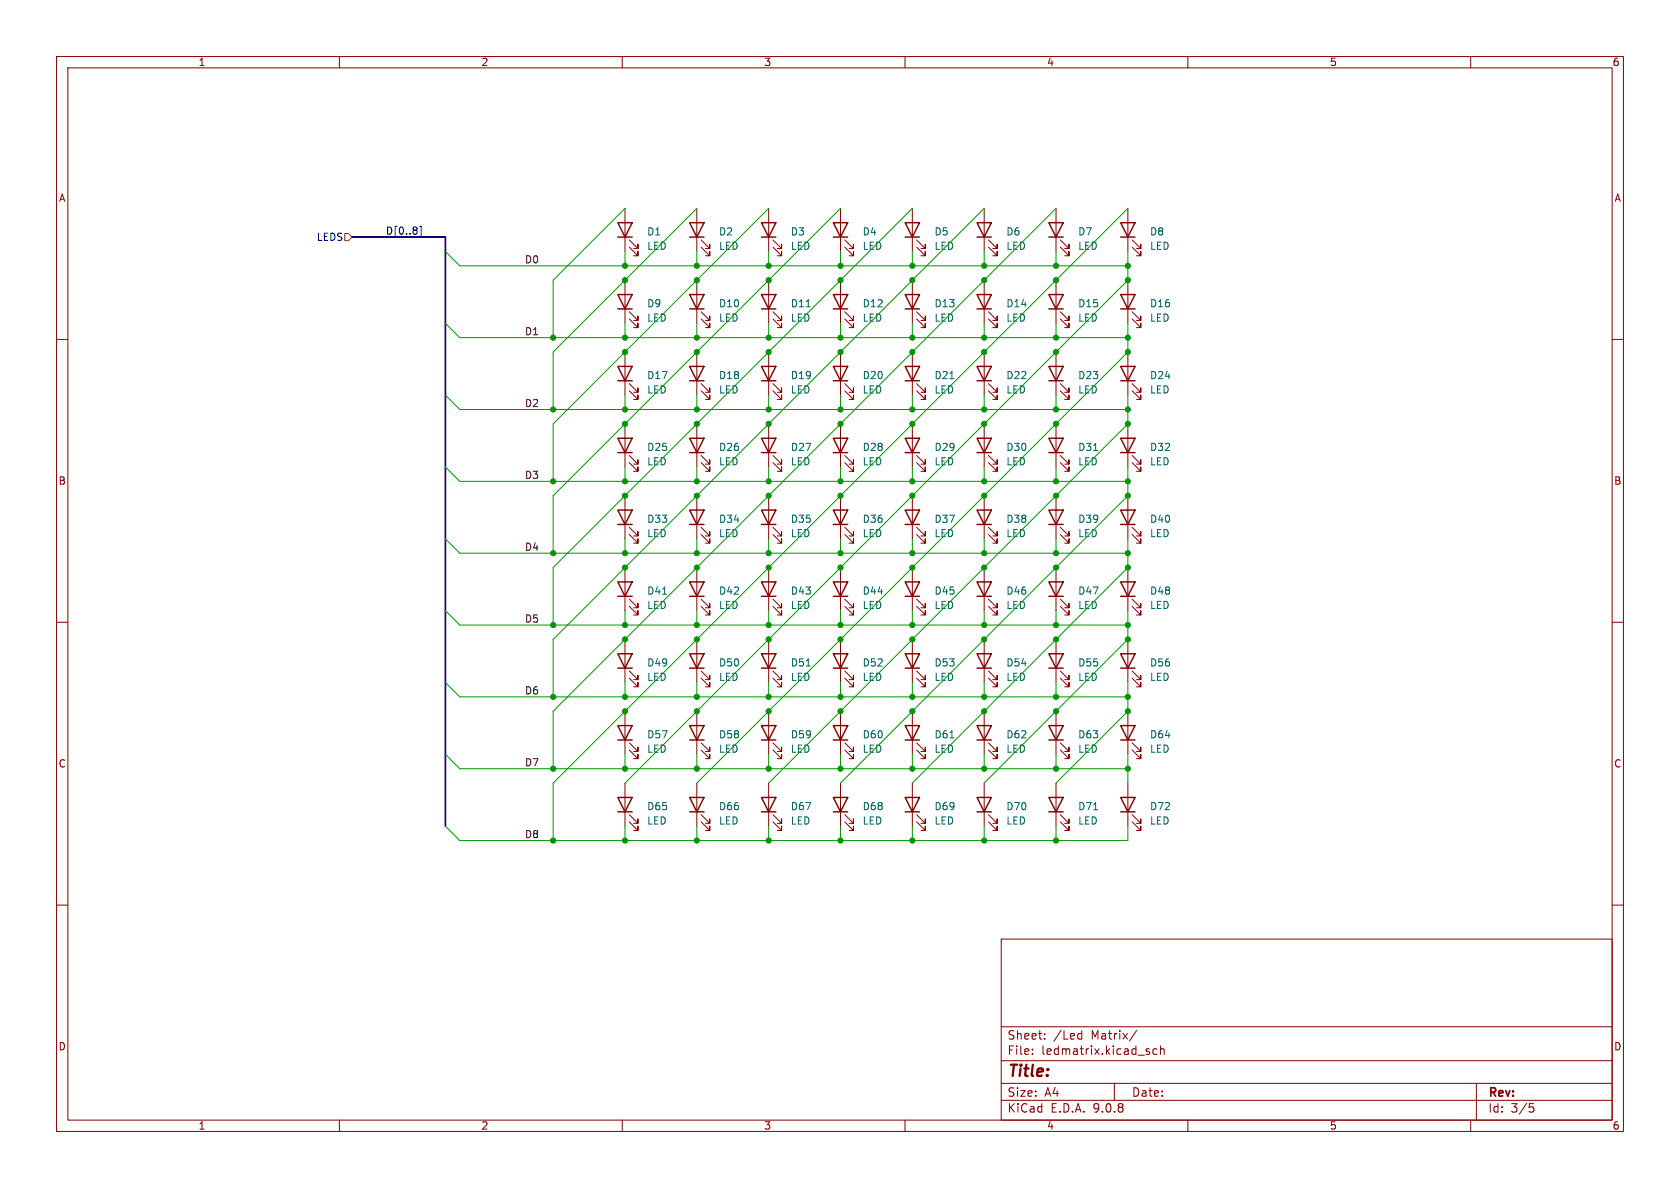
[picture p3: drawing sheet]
<svg xmlns="http://www.w3.org/2000/svg" width="297mm" height="210mm" viewBox="0 0 297 210" stroke-linecap="round" stroke-linejoin="round" font-family="sans-serif">
<g fill="none" stroke="#840000" stroke-width=".18">
<path d="M10 10h277v190h-277zM12 12h273v186h-273zM60 10v2M110 10v2M160 10v2M210 10v2M260 10v2M110.5 36.8v7.7M123.2 36.8v7.7M135.9 36.8v7.7M148.6 36.8v7.7M161.3 36.8v7.7"/>
<path d="M174 36.8v7.7M186.7 36.8v7.7M199.4 36.8v7.7M110.5 49.5v7.7M111.3 43.7l1.5 1.5v-.7v.7h-.8M111.3 42.4l1.5 1.5v-.7v.7h-.8M111.3 56.4l1.5 1.5v-.7v.7h-.8M111.3 55.1l1.5 1.5v-.7v.7h-.8M123.2 49.5v7.7M124 56.4l1.5 1.5v-.7v.7h-.8M124 55.1l1.5 1.5v-.7v.7h-.8M124 43.7l1.5 1.5v-.7v.7h-.8"/>
<path d="M124 42.4l1.5 1.5v-.7v.7h-.8M135.9 49.5v7.7M136.7 43.7l1.5 1.5v-.7v.7h-.8M136.7 42.4l1.5 1.5v-.7v.7h-.8M136.7 56.4l1.5 1.5v-.7v.7h-.8M136.7 55.1l1.5 1.5v-.7v.7h-.8M148.6 49.5v7.7M149.4 43.7l1.5 1.5v-.7v.7h-.8M149.4 42.4l1.5 1.5v-.7v.7h-.8M149.4 56.4l1.5 1.5v-.7v.7h-.8M149.4 55.1l1.5 1.5v-.7v.7h-.8M161.3 49.5v7.7"/>
<path d="M162.1 43.7l1.5 1.5v-.7v.7h-.8M162.1 42.4l1.5 1.5v-.7v.7h-.8M162.1 56.4l1.5 1.5v-.7v.7h-.8M162.1 55.1l1.5 1.5v-.7v.7h-.8M174 49.5v7.7M174.8 43.7l1.5 1.5v-.7v.7h-.8M174.8 42.4l1.5 1.5v-.7v.7h-.8M174.8 56.4l1.5 1.5v-.7v.7h-.8M174.8 55.1l1.5 1.5v-.7v.7h-.8M186.7 49.5v7.7M187.5 43.7l1.5 1.5v-.7v.7h-.8M187.5 42.4l1.5 1.5v-.7v.7h-.8"/>
<path d="M187.5 56.4l1.5 1.5v-.7v.7h-.8M187.5 55.1l1.5 1.5v-.7v.7h-.8M199.4 49.5v7.7M200.2 43.7l1.5 1.5v-.7v.7h-.8M200.2 42.4l1.5 1.5v-.7v.7h-.8M200.2 56.4l1.5 1.5v-.7v.7h-.8M200.2 55.1l1.5 1.5v-.7v.7h-.8M10 60h2M110.5 62.2v7.7M110.5 74.9v7.7M111.3 69.1l1.5 1.5v-.7v.7h-.8M111.3 67.8l1.5 1.5v-.7v.7h-.8"/>
<path d="M123.2 62.2v7.7M123.2 74.9v7.7M124 69.1l1.5 1.5v-.7v.7h-.8M124 67.8l1.5 1.5v-.7v.7h-.8M135.9 62.2v7.7M135.9 74.9v7.7M136.7 69.1l1.5 1.5v-.7v.7h-.8M136.7 67.8l1.5 1.5v-.7v.7h-.8M148.6 62.2v7.7M148.6 74.9v7.7M149.4 69.1l1.5 1.5v-.7v.7h-.8M149.4 67.8l1.5 1.5v-.7v.7h-.8"/>
<path d="M161.3 62.2v7.7M161.3 74.9v7.7M162.1 69.1l1.5 1.5v-.7v.7h-.8M162.1 67.8l1.5 1.5v-.7v.7h-.8M174 62.2v7.7M174 74.9v7.7M174.8 69.1l1.5 1.5v-.7v.7h-.8M174.8 67.8l1.5 1.5v-.7v.7h-.8M186.7 62.2v7.7M186.7 74.9v7.7M187.5 69.1l1.5 1.5v-.7v.7h-.8M187.5 67.8l1.5 1.5v-.7v.7h-.8"/>
<path d="M199.4 62.2v7.7M199.4 74.9v7.7M200.2 69.1l1.5 1.5v-.7v.7h-.8M200.2 67.8l1.5 1.5v-.7v.7h-.8M285 60h2M110.5 87.6v7.7M111.3 94.5l1.5 1.5v-.7v.7h-.8M111.3 93.2l1.5 1.5v-.7v.7h-.8M111.3 81.8l1.5 1.5v-.7v.7h-.8M111.3 80.5l1.5 1.5v-.7v.7h-.8M123.2 87.6v7.7M124 94.5l1.5 1.5v-.7v.7h-.8"/>
<path d="M124 93.2l1.5 1.5v-.7v.7h-.8M124 81.8l1.5 1.5v-.7v.7h-.8M124 80.5l1.5 1.5v-.7v.7h-.8M135.9 87.6v7.7M136.7 81.8l1.5 1.5v-.7v.7h-.8M136.7 80.5l1.5 1.5v-.7v.7h-.8M136.7 94.5l1.5 1.5v-.7v.7h-.8M136.7 93.2l1.5 1.5v-.7v.7h-.8M148.6 87.6v7.7M149.4 81.8l1.5 1.5v-.7v.7h-.8M149.4 80.5l1.5 1.5v-.7v.7h-.8M149.4 94.5l1.5 1.5v-.7v.7h-.8"/>
<path d="M149.4 93.2l1.5 1.5v-.7v.7h-.8M161.3 87.6v7.7M162.1 94.5l1.5 1.5v-.7v.7h-.8M162.1 93.2l1.5 1.5v-.7v.7h-.8M162.1 81.8l1.5 1.5v-.7v.7h-.8M162.1 80.5l1.5 1.5v-.7v.7h-.8M174 87.6v7.7M174.8 94.5l1.5 1.5v-.7v.7h-.8M174.8 93.2l1.5 1.5v-.7v.7h-.8M174.8 81.8l1.5 1.5v-.7v.7h-.8M174.8 80.5l1.5 1.5v-.7v.7h-.8M186.7 87.6v7.7"/>
<path d="M187.5 94.5l1.5 1.5v-.7v.7h-.8M187.5 93.2l1.5 1.5v-.7v.7h-.8M187.5 81.8l1.5 1.5v-.7v.7h-.8M187.5 80.5l1.5 1.5v-.7v.7h-.8M199.4 87.6v7.7M200.2 94.5l1.5 1.5v-.7v.7h-.8M200.2 93.2l1.5 1.5v-.7v.7h-.8M200.2 81.8l1.5 1.5v-.7v.7h-.8M200.2 80.5l1.5 1.5v-.7v.7h-.8M10 110h2M110.5 100.3v7.7M110.5 113v7.7"/>
<path d="M111.3 119.9l1.5 1.5v-.7v.7h-.8M111.3 118.6l1.5 1.5v-.7v.7h-.8M111.3 107.2l1.5 1.5v-.7v.7h-.8M111.3 105.9l1.5 1.5v-.7v.7h-.8M123.2 100.3v7.7M123.2 113v7.7M124 119.9l1.5 1.5v-.7v.7h-.8M124 118.6l1.5 1.5v-.7v.7h-.8M124 107.2l1.5 1.5v-.7v.7h-.8M124 105.9l1.5 1.5v-.7v.7h-.8M135.9 100.3v7.7M135.9 113v7.7"/>
<path d="M136.7 119.9l1.5 1.5v-.7v.7h-.8M136.7 118.6l1.5 1.5v-.7v.7h-.8M136.7 107.2l1.5 1.5v-.7v.7h-.8M136.7 105.9l1.5 1.5v-.7v.7h-.8M148.6 100.3v7.7M148.6 113v7.7M149.4 107.2l1.5 1.5v-.7v.7h-.8M149.4 105.9l1.5 1.5v-.7v.7h-.8M149.4 119.9l1.5 1.5v-.7v.7h-.8M149.4 118.6l1.5 1.5v-.7v.7h-.8M161.3 100.3v7.7M161.3 113v7.7"/>
<path d="M162.1 107.2l1.5 1.5v-.7v.7h-.8M162.1 105.9l1.5 1.5v-.7v.7h-.8M162.1 119.9l1.5 1.5v-.7v.7h-.8M162.1 118.6l1.5 1.5v-.7v.7h-.8M174 100.3v7.7M174 113v7.7M174.8 107.2l1.5 1.5v-.7v.7h-.8M174.8 105.9l1.5 1.5v-.7v.7h-.8M174.8 119.9l1.5 1.5v-.7v.7h-.8M174.8 118.6l1.5 1.5v-.7v.7h-.8M186.7 100.3v7.7M186.7 113v7.7"/>
<path d="M187.5 119.9l1.5 1.5v-.7v.7h-.8M187.5 118.6l1.5 1.5v-.7v.7h-.8M187.5 107.2l1.5 1.5v-.7v.7h-.8M187.5 105.9l1.5 1.5v-.7v.7h-.8M199.4 100.3v7.7M199.4 113v7.7M200.2 119.9l1.5 1.5v-.7v.7h-.8M200.2 118.6l1.5 1.5v-.7v.7h-.8M200.2 107.2l1.5 1.5v-.7v.7h-.8M200.2 105.9l1.5 1.5v-.7v.7h-.8M285 110h2M110.5 125.7v7.7"/>
<path d="M110.5 138.4v7.7M111.3 132.6l1.5 1.5v-.7v.7h-.8M111.3 131.3l1.5 1.5v-.7v.7h-.8M123.2 125.7v7.7M123.2 138.4v7.7M124 132.6l1.5 1.5v-.7v.7h-.8M124 131.3l1.5 1.5v-.7v.7h-.8M135.9 125.7v7.7M135.9 138.4v7.7M136.7 132.6l1.5 1.5v-.7v.7h-.8M136.7 131.3l1.5 1.5v-.7v.7h-.8M148.6 125.7v7.7"/>
<path d="M148.6 138.4v7.7M149.4 132.6l1.5 1.5v-.7v.7h-.8M149.4 131.3l1.5 1.5v-.7v.7h-.8M161.3 125.7v7.7M161.3 138.4v7.7M162.1 132.6l1.5 1.5v-.7v.7h-.8M162.1 131.3l1.5 1.5v-.7v.7h-.8M174 125.7v7.7M174 138.4v7.7M174.8 132.6l1.5 1.5v-.7v.7h-.8M174.8 131.3l1.5 1.5v-.7v.7h-.8M186.7 125.7v7.7"/>
<path d="M186.7 138.4v7.7M187.5 132.6l1.5 1.5v-.7v.7h-.8M187.5 131.3l1.5 1.5v-.7v.7h-.8M199.4 125.7v7.7M199.4 138.4v7.7M200.2 132.6l1.5 1.5v-.7v.7h-.8M200.2 131.3l1.5 1.5v-.7v.7h-.8M111.3 145.3l1.5 1.5v-.7v.7h-.8M111.3 144l1.5 1.5v-.7v.7h-.8M124 145.3l1.5 1.5v-.7v.7h-.8M124 144l1.5 1.5v-.7v.7h-.8M136.7 145.3l1.5 1.5v-.7v.7h-.8"/>
<path d="M136.7 144l1.5 1.5v-.7v.7h-.8M149.4 145.3l1.5 1.5v-.7v.7h-.8M149.4 144l1.5 1.5v-.7v.7h-.8M162.1 145.3l1.5 1.5v-.7v.7h-.8M162.1 144l1.5 1.5v-.7v.7h-.8M174.8 145.3l1.5 1.5v-.7v.7h-.8M174.8 144l1.5 1.5v-.7v.7h-.8M187.5 145.3l1.5 1.5v-.7v.7h-.8M187.5 144l1.5 1.5v-.7v.7h-.8M200.2 145.3l1.5 1.5v-.7v.7h-.8M200.2 144l1.5 1.5v-.7v.7h-.8M10 160h2"/>
<path d="M177 166h108v32h-108zM285 160h2M60 198v2M110 198v2M160 198v2M177 194.5h108M177 191.5h108M177 187.5h108M177 181.5h108M182.5 186.3v.1M182.5 185.5v.1M184.7 183.6v.1"/>
<path d="M184.7 182.8v.1M190.8 182.7l.4 .1M191.2 182.2v1.5M191.2 183.6l-.4 .1M197 191.5v3M201 182.1l-1.3 2M202.8 185.9l.4 .1v.2l-.2 .2h-.3M202.8 185.4l.4 .1M204.5 185.5l-.4-.1-.3 .3v.4l.2 .2h.5M205.2 185.5l.2-.1 .3 .1 .1 .9M205.2 184.9v1.5M210 198v2"/>
<path d="M260 198v2M261 191.5v6.5M270.4 195.1h.7M270.5 195.7h.4l.3 .3-.2 .5-.5 .1"/>
</g>
<g fill="none" stroke="#840000" stroke-width=".25">
<path d="M109.2 39.4h2.6l-1.3 2.5zM121.9 39.4h2.6l-1.3 2.5zM134.6 39.4h2.6l-1.3 2.5zM147.3 39.4h2.6l-1.3 2.5zM160 39.4h2.6l-1.3 2.5zM172.7 39.4h2.6l-1.3 2.5zM185.4 39.4h2.6l-1.3 2.5zM198.1 39.4h2.6l-1.3 2.5zM109.2 52.1h2.6l-1.3 2.5zM109.2 41.9h2.6M109.2 54.6h2.6M121.9 52.1h2.6l-1.3 2.5z"/>
<path d="M121.9 41.9h2.6M121.9 54.6h2.6M134.6 52.1h2.6l-1.3 2.5zM134.6 41.9h2.6M134.6 54.6h2.6M147.3 52.1h2.6l-1.3 2.5zM147.3 41.9h2.6M147.3 54.6h2.6M160 52.1h2.6l-1.3 2.5zM160 41.9h2.6M160 54.6h2.6M172.7 52.1h2.6l-1.3 2.5z"/>
<path d="M172.7 41.9h2.6M172.7 54.6h2.6M185.4 52.1h2.6l-1.3 2.5zM185.4 41.9h2.6M185.4 54.6h2.6M198.1 52.1h2.6l-1.3 2.5zM198.1 41.9h2.6M198.1 54.6h2.6M109.2 64.8h2.6l-1.3 2.5zM109.2 77.5h2.6l-1.3 2.5zM109.2 67.3h2.6M121.9 64.8h2.6l-1.3 2.5z"/>
<path d="M121.9 77.5h2.6l-1.3 2.5zM121.9 67.3h2.6M134.6 64.8h2.6l-1.3 2.5zM134.6 77.5h2.6l-1.3 2.5zM134.6 67.3h2.6M147.3 77.5h2.6l-1.3 2.5zM147.3 64.8h2.6l-1.3 2.5zM147.3 67.3h2.6M160 64.8h2.6l-1.3 2.5zM160 77.5h2.6l-1.3 2.5zM160 67.3h2.6M172.7 64.8h2.6l-1.3 2.5z"/>
<path d="M172.7 77.5h2.6l-1.3 2.5zM172.7 67.3h2.6M185.4 77.5h2.6l-1.3 2.5zM185.4 64.8h2.6l-1.3 2.5zM185.4 67.3h2.6M198.1 77.5h2.6l-1.3 2.5zM198.1 64.8h2.6l-1.3 2.5zM198.1 67.3h2.6M109.2 90.2h2.6l-1.3 2.5zM109.2 92.7h2.6M109.2 80h2.6M121.9 90.2h2.6l-1.3 2.5z"/>
<path d="M121.9 92.7h2.6M121.9 80h2.6M134.6 90.2h2.6l-1.3 2.5zM134.6 92.7h2.6M134.6 80h2.6M147.3 90.2h2.6l-1.3 2.5zM147.3 92.7h2.6M147.3 80h2.6M160 90.2h2.6l-1.3 2.5zM160 92.7h2.6M160 80h2.6M172.7 90.2h2.6l-1.3 2.5z"/>
<path d="M172.7 92.7h2.6M172.7 80h2.6M185.4 90.2h2.6l-1.3 2.5zM185.4 92.7h2.6M185.4 80h2.6M198.1 90.2h2.6l-1.3 2.5zM198.1 92.7h2.6M198.1 80h2.6M109.2 115.6h2.6l-1.3 2.5zM109.2 102.9h2.6l-1.3 2.5zM109.2 105.4h2.6M109.2 118.1h2.6"/>
<path d="M121.9 115.6h2.6l-1.3 2.5zM121.9 102.9h2.6l-1.3 2.5zM121.9 105.4h2.6M121.9 118.1h2.6M134.6 115.6h2.6l-1.3 2.5zM134.6 102.9h2.6l-1.3 2.5zM134.6 105.4h2.6M134.6 118.1h2.6M147.3 102.9h2.6l-1.3 2.5zM147.3 115.6h2.6l-1.3 2.5zM147.3 105.4h2.6M147.3 118.1h2.6"/>
<path d="M160 102.9h2.6l-1.3 2.5zM160 115.6h2.6l-1.3 2.5zM160 105.4h2.6M160 118.1h2.6M172.7 102.9h2.6l-1.3 2.5zM172.7 115.6h2.6l-1.3 2.5zM172.7 105.4h2.6M172.7 118.1h2.6M185.4 115.6h2.6l-1.3 2.5zM185.4 102.9h2.6l-1.3 2.5zM185.4 105.4h2.6M185.4 118.1h2.6"/>
<path d="M198.1 115.6h2.6l-1.3 2.5zM198.1 102.9h2.6l-1.3 2.5zM198.1 105.4h2.6M198.1 118.1h2.6M109.2 128.3h2.6l-1.3 2.5zM109.2 130.8h2.6M121.9 128.3h2.6l-1.3 2.5zM121.9 130.8h2.6M134.6 128.3h2.6l-1.3 2.5zM134.6 130.8h2.6M147.3 128.3h2.6l-1.3 2.5zM147.3 130.8h2.6"/>
<path d="M160 128.3h2.6l-1.3 2.5zM160 130.8h2.6M172.7 128.3h2.6l-1.3 2.5zM172.7 130.8h2.6M185.4 128.3h2.6l-1.3 2.5zM185.4 130.8h2.6M198.1 128.3h2.6l-1.3 2.5zM198.1 130.8h2.6M109.2 141h2.6l-1.3 2.5zM109.2 143.5h2.6M121.9 141h2.6l-1.3 2.5zM121.9 143.5h2.6"/>
<path d="M134.6 141h2.6l-1.3 2.5zM134.6 143.5h2.6M147.3 141h2.6l-1.3 2.5zM147.3 143.5h2.6M160 141h2.6l-1.3 2.5zM160 143.5h2.6M172.7 141h2.6l-1.3 2.5zM172.7 143.5h2.6M185.4 141h2.6l-1.3 2.5zM185.4 143.5h2.6M198.1 141h2.6l-1.3 2.5zM198.1 143.5h2.6"/>
</g>
<path d="M142.5 54.2h.8M167.9 66.9h.8M193.3 79.6h.8M117.1 105h.8M142.5 117.7h.8M167.9 130.4h.8M193.3 143.1h.8" fill="none" stroke="#006464" stroke-width=".18"/>
<path d="M61 41.3h.6l.6 .6-.6 .6h-.6z" fill="none" stroke="#725600" stroke-width=".18"/>
<path d="M74.2 40h.3v1.8h-.3" fill="none" stroke="#000084" stroke-width=".18"/>
<path d="M62.2 41.9h16.5v104.2" fill="none" stroke="#000084" stroke-width=".3"/>
<g fill="none" stroke="#009600" stroke-width=".18">
<path d="M110.5 36.8l-12.7 12.7v10.2M123.2 36.8l-25.4 25.4v10.2M135.9 36.8l-38.1 38.1v10.2M148.6 36.8l-50.8 50.8v10.2M161.3 36.8l-63.5 63.5v10.2M174 36.8l-76.2 76.2v10.2M186.7 36.8l-88.9 88.9v10.2M199.4 36.8l-101.6 101.6v10.2M78.7 57.2l2.6 2.5h118.1M78.7 44.5l2.6 2.5h118.1M110.5 44.5v2.5M110.5 57.2v2.5"/>
<path d="M123.2 44.5v2.5M123.2 57.2v2.5M135.9 44.5v2.5M135.9 57.2v2.5M148.6 44.5v2.5M148.6 57.2v2.5M161.3 44.5v2.5M161.3 57.2v2.5M174 44.5v2.5M174 57.2v2.5M186.7 44.5v2.5M186.7 57.2v2.5"/>
<path d="M199.4 44.5v5l-88.9 88.9M199.4 57.2v5l-76.2 76.2M78.7 69.9l2.6 2.5h118.1M110.5 69.9v2.5M123.2 69.9v2.5M135.9 69.9v2.5M148.6 69.9v2.5M161.3 69.9v2.5M174 69.9v2.5M186.7 69.9v2.5M199.4 69.9v5l-63.5 63.5M78.7 95.3l2.6 2.5h118.1"/>
<path d="M78.7 82.6l2.6 2.5h118.1M110.5 82.6v2.5M110.5 95.3v2.5M123.2 82.6v2.5M123.2 95.3v2.5M135.9 82.6v2.5M135.9 95.3v2.5M148.6 82.6v2.5M148.6 95.3v2.5M161.3 82.6v2.5M161.3 95.3v2.5M174 82.6v2.5"/>
<path d="M174 95.3v2.5M186.7 82.6v2.5M186.7 95.3v2.5M199.4 82.6v5l-50.8 50.8M199.4 95.3v5l-38.1 38.1M78.7 108l2.6 2.5h118.1M110.5 108v2.5M123.2 108v2.5M135.9 108v2.5M148.6 108v2.5M161.3 108v2.5M174 108v2.5"/>
<path d="M186.7 108v2.5M199.4 108v5l-25.4 25.4M78.7 120.7l2.6 2.5h118.1M78.7 133.4l2.6 2.5h118.1M110.5 120.7v2.5M110.5 133.4v2.5M123.2 120.7v2.5M123.2 133.4v2.5M135.9 120.7v2.5M135.9 133.4v2.5M148.6 120.7v2.5M148.6 133.4v2.5"/>
<path d="M161.3 120.7v2.5M161.3 133.4v2.5M174 120.7v2.5M174 133.4v2.5M186.7 120.7v2.5M186.7 133.4v2.5M199.4 120.7v5l-12.7 12.7M199.4 133.4v5M78.7 146.1l2.6 2.5h118.1v-2.5M110.5 146.1v2.5M123.2 146.1v2.5M135.9 146.1v2.5"/>
<path d="M148.6 146.1v2.5M161.3 146.1v2.5M174 146.1v2.5M186.7 146.1v2.5"/>
</g>
<g fill="#009600" stroke="#009600" stroke-width=".18">
<circle cx="174" cy="148.6" r=".46"/>
<circle cx="186.7" cy="148.6" r=".46"/>
<circle cx="186.7" cy="135.9" r=".46"/>
<circle cx="174" cy="135.9" r=".46"/>
<circle cx="186.7" cy="125.7" r=".46"/>
<circle cx="199.4" cy="125.7" r=".46"/>
<circle cx="199.4" cy="123.2" r=".46"/>
<circle cx="174" cy="125.7" r=".46"/>
<circle cx="174" cy="123.2" r=".46"/>
<circle cx="199.4" cy="135.9" r=".46"/>
<circle cx="161.3" cy="49.5" r=".46"/>
<circle cx="148.6" cy="49.5" r=".46"/>
<circle cx="174" cy="47" r=".46"/>
<circle cx="161.3" cy="62.2" r=".46"/>
<circle cx="148.6" cy="59.7" r=".46"/>
<circle cx="161.3" cy="59.7" r=".46"/>
<circle cx="148.6" cy="62.2" r=".46"/>
<circle cx="161.3" cy="47" r=".46"/>
<circle cx="174" cy="49.5" r=".46"/>
<circle cx="174" cy="62.2" r=".46"/>
<circle cx="174" cy="59.7" r=".46"/>
<circle cx="161.3" cy="72.4" r=".46"/>
<circle cx="174" cy="72.4" r=".46"/>
<circle cx="174" cy="74.9" r=".46"/>
<circle cx="161.3" cy="74.9" r=".46"/>
<circle cx="174" cy="100.3" r=".46"/>
<circle cx="174" cy="85.1" r=".46"/>
<circle cx="174" cy="87.6" r=".46"/>
<circle cx="161.3" cy="87.6" r=".46"/>
<circle cx="161.3" cy="85.1" r=".46"/>
<circle cx="161.3" cy="97.8" r=".46"/>
<circle cx="148.6" cy="123.2" r=".46"/>
<circle cx="148.6" cy="125.7" r=".46"/>
<circle cx="161.3" cy="110.5" r=".46"/>
<circle cx="148.6" cy="100.3" r=".46"/>
<circle cx="161.3" cy="100.3" r=".46"/>
<circle cx="148.6" cy="97.8" r=".46"/>
<circle cx="148.6" cy="110.5" r=".46"/>
<circle cx="148.6" cy="113" r=".46"/>
<circle cx="161.3" cy="113" r=".46"/>
<circle cx="199.4" cy="87.6" r=".46"/>
<circle cx="199.4" cy="85.1" r=".46"/>
<circle cx="199.4" cy="74.9" r=".46"/>
<circle cx="186.7" cy="85.1" r=".46"/>
<circle cx="186.7" cy="87.6" r=".46"/>
<circle cx="199.4" cy="72.4" r=".46"/>
<circle cx="186.7" cy="74.9" r=".46"/>
<circle cx="186.7" cy="72.4" r=".46"/>
<circle cx="148.6" cy="135.9" r=".46"/>
<circle cx="148.6" cy="148.6" r=".46"/>
<circle cx="161.3" cy="123.2" r=".46"/>
<circle cx="161.3" cy="125.7" r=".46"/>
<circle cx="161.3" cy="135.9" r=".46"/>
<circle cx="161.3" cy="148.6" r=".46"/>
<circle cx="186.7" cy="110.5" r=".46"/>
<circle cx="186.7" cy="100.3" r=".46"/>
<circle cx="174" cy="97.8" r=".46"/>
<circle cx="199.4" cy="110.5" r=".46"/>
<circle cx="199.4" cy="113" r=".46"/>
<circle cx="186.7" cy="113" r=".46"/>
<circle cx="199.4" cy="97.8" r=".46"/>
<circle cx="186.7" cy="97.8" r=".46"/>
<circle cx="199.4" cy="100.3" r=".46"/>
<circle cx="186.7" cy="123.2" r=".46"/>
<circle cx="174" cy="113" r=".46"/>
<circle cx="174" cy="110.5" r=".46"/>
<circle cx="186.7" cy="62.2" r=".46"/>
<circle cx="186.7" cy="59.7" r=".46"/>
<circle cx="199.4" cy="49.5" r=".46"/>
<circle cx="199.4" cy="59.7" r=".46"/>
<circle cx="199.4" cy="47" r=".46"/>
<circle cx="186.7" cy="49.5" r=".46"/>
<circle cx="186.7" cy="47" r=".46"/>
<circle cx="199.4" cy="62.2" r=".46"/>
<circle cx="123.2" cy="62.2" r=".46"/>
<circle cx="110.5" cy="59.7" r=".46"/>
<circle cx="123.2" cy="59.7" r=".46"/>
<circle cx="110.5" cy="62.2" r=".46"/>
<circle cx="123.2" cy="47" r=".46"/>
<circle cx="123.2" cy="49.5" r=".46"/>
<circle cx="110.5" cy="47" r=".46"/>
<circle cx="110.5" cy="49.5" r=".46"/>
<circle cx="135.9" cy="125.7" r=".46"/>
<circle cx="135.9" cy="135.9" r=".46"/>
<circle cx="123.2" cy="148.6" r=".46"/>
<circle cx="135.9" cy="148.6" r=".46"/>
<circle cx="123.2" cy="135.9" r=".46"/>
<circle cx="123.2" cy="125.7" r=".46"/>
<circle cx="135.9" cy="123.2" r=".46"/>
<circle cx="123.2" cy="123.2" r=".46"/>
<circle cx="148.6" cy="47" r=".46"/>
<circle cx="135.9" cy="47" r=".46"/>
<circle cx="135.9" cy="59.7" r=".46"/>
<circle cx="135.9" cy="49.5" r=".46"/>
<circle cx="135.9" cy="62.2" r=".46"/>
<circle cx="97.8" cy="148.6" r=".46"/>
<circle cx="110.5" cy="148.6" r=".46"/>
<circle cx="110.5" cy="100.3" r=".46"/>
<circle cx="110.5" cy="97.8" r=".46"/>
<circle cx="110.5" cy="110.5" r=".46"/>
<circle cx="110.5" cy="135.9" r=".46"/>
<circle cx="97.8" cy="135.9" r=".46"/>
<circle cx="97.8" cy="97.8" r=".46"/>
<circle cx="148.6" cy="72.4" r=".46"/>
<circle cx="148.6" cy="74.9" r=".46"/>
<circle cx="123.2" cy="87.6" r=".46"/>
<circle cx="110.5" cy="87.6" r=".46"/>
<circle cx="148.6" cy="87.6" r=".46"/>
<circle cx="148.6" cy="85.1" r=".46"/>
<circle cx="135.9" cy="87.6" r=".46"/>
<circle cx="135.9" cy="85.1" r=".46"/>
<circle cx="110.5" cy="85.1" r=".46"/>
<circle cx="123.2" cy="85.1" r=".46"/>
<circle cx="135.9" cy="72.4" r=".46"/>
<circle cx="135.9" cy="74.9" r=".46"/>
<circle cx="123.2" cy="72.4" r=".46"/>
<circle cx="110.5" cy="72.4" r=".46"/>
<circle cx="123.2" cy="74.9" r=".46"/>
<circle cx="110.5" cy="74.9" r=".46"/>
<circle cx="97.8" cy="72.4" r=".46"/>
<circle cx="97.8" cy="85.1" r=".46"/>
<circle cx="97.8" cy="59.7" r=".46"/>
<circle cx="123.2" cy="97.8" r=".46"/>
<circle cx="123.2" cy="100.3" r=".46"/>
<circle cx="135.9" cy="100.3" r=".46"/>
<circle cx="135.9" cy="97.8" r=".46"/>
<circle cx="97.8" cy="123.2" r=".46"/>
<circle cx="97.8" cy="110.5" r=".46"/>
<circle cx="110.5" cy="123.2" r=".46"/>
<circle cx="110.5" cy="113" r=".46"/>
<circle cx="110.5" cy="125.7" r=".46"/>
<circle cx="135.9" cy="110.5" r=".46"/>
<circle cx="135.9" cy="113" r=".46"/>
<circle cx="123.2" cy="113" r=".46"/>
<circle cx="123.2" cy="110.5" r=".46"/>
</g>
<text font-size="2.8" fill="#840000" x="178" y="190.9">Title:</text>
<g font-size="2.1" fill="#840000">
<text x="178" y="184">Sheet:</text>
<text x="186.2" y="184">/Led</text>
<text x="193" y="184">Matrix/</text>
<text x="178" y="186.7">File:</text>
<text x="184.1" y="186.7">ledmatrix.kicad_sch</text>
<text x="178" y="196.9">KiCad</text>
<text x="178" y="194.1">Size:</text>
<text x="184.7" y="194.1">A4</text>
<text x="185.7" y="196.9">E.D.A.</text>
<text x="193.3" y="196.9">9.0.8</text>
<text x="200" y="194.1">Date:</text>
<text x="263" y="194.3">Rev:</text>
<text x="263" y="196.9">Id:</text>
<text x="267.1" y="196.9">3/5</text>
</g>
<g font-size="1.8" fill="#840000">
<text x="35" y="11.9">1</text>
<text x="85" y="11.9">2</text>
<text x="135" y="11.9">3</text>
<text x="185" y="11.9">4</text>
<text x="235" y="11.9">5</text>
<text x="285" y="11.9">6</text>
<text x="10.3" y="35.9">A</text>
<text x="285.3" y="35.9">A</text>
<text x="10.3" y="85.9">B</text>
<text x="285.3" y="85.9">B</text>
<text x="10.3" y="135.9">C</text>
<text x="285.3" y="135.9">C</text>
<text x="10.3" y="185.9">D</text>
<text x="285.3" y="185.9">D</text>
<text x="35" y="199.9">1</text>
<text x="85" y="199.9">2</text>
<text x="135" y="199.9">3</text>
<text x="185" y="199.9">4</text>
<text x="235" y="199.9">5</text>
<text x="285" y="199.9">6</text>
</g>
<g font-size="1.8" fill="#000084">
<text x="68.1" y="41.6">D[0..8]</text>
<text x="55.9" y="42.8">LEDS</text>
</g>
<g font-size="1.8" fill="#006464">
<text x="114.3" y="41.8">D1</text>
<text x="127" y="41.8">D2</text>
<text x="139.7" y="41.8">D3</text>
<text x="152.4" y="41.8">D4</text>
<text x="165.1" y="41.8">D5</text>
<text x="177.8" y="41.8">D6</text>
<text x="190.5" y="41.8">D7</text>
<text x="203.2" y="41.8">D8</text>
<text x="114.3" y="44.4">LED</text>
<text x="127" y="44.4">LED</text>
<text x="139.7" y="44.4">LED</text>
<text x="152.4" y="44.4">LED</text>
<text x="165.1" y="44.4">LED</text>
<text x="177.8" y="44.4">LED</text>
<text x="190.5" y="44.4">LED</text>
<text x="203.2" y="44.4">LED</text>
<text x="114.3" y="54.5">D9</text>
<text x="114.3" y="57.1">LED</text>
<text x="127" y="57.1">LED</text>
<text x="127" y="54.5">D10</text>
<text x="139.7" y="57.1">LED</text>
<text x="139.7" y="54.5">D11</text>
<text x="152.4" y="57.1">LED</text>
<text x="152.4" y="54.5">D12</text>
<text x="165.1" y="57.1">LED</text>
<text x="165.1" y="54.5">D13</text>
<text x="177.8" y="57.1">LED</text>
<text x="177.8" y="54.5">D14</text>
<text x="190.5" y="57.1">LED</text>
<text x="190.5" y="54.5">D15</text>
<text x="203.2" y="57.1">LED</text>
<text x="203.2" y="54.5">D16</text>
<text x="114.3" y="69.8">LED</text>
<text x="114.3" y="67.2">D17</text>
<text x="127" y="69.8">LED</text>
<text x="127" y="67.2">D18</text>
<text x="139.7" y="69.8">LED</text>
<text x="139.7" y="67.2">D19</text>
<text x="152.4" y="69.8">LED</text>
<text x="152.4" y="67.2">D20</text>
<text x="165.1" y="69.8">LED</text>
<text x="165.1" y="67.2">D21</text>
<text x="177.8" y="69.8">LED</text>
<text x="177.8" y="67.2">D22</text>
<text x="190.5" y="69.8">LED</text>
<text x="190.5" y="67.2">D23</text>
<text x="203.2" y="69.8">LED</text>
<text x="203.2" y="67.2">D24</text>
<text x="114.3" y="82.5">LED</text>
<text x="114.3" y="79.9">D25</text>
<text x="127" y="82.5">LED</text>
<text x="127" y="79.9">D26</text>
<text x="139.7" y="82.5">LED</text>
<text x="139.7" y="79.9">D27</text>
<text x="152.4" y="82.5">LED</text>
<text x="152.4" y="79.9">D28</text>
<text x="165.1" y="82.5">LED</text>
<text x="165.1" y="79.9">D29</text>
<text x="177.8" y="82.5">LED</text>
<text x="177.8" y="79.9">D30</text>
<text x="190.5" y="82.5">LED</text>
<text x="190.5" y="79.9">D31</text>
<text x="203.2" y="82.5">LED</text>
<text x="203.2" y="79.9">D32</text>
<text x="114.3" y="95.2">LED</text>
<text x="114.3" y="92.6">D33</text>
<text x="127" y="95.2">LED</text>
<text x="127" y="92.6">D34</text>
<text x="139.7" y="95.2">LED</text>
<text x="139.7" y="92.6">D35</text>
<text x="152.4" y="95.2">LED</text>
<text x="152.4" y="92.6">D36</text>
<text x="165.1" y="95.2">LED</text>
<text x="165.1" y="92.6">D37</text>
<text x="177.8" y="95.2">LED</text>
<text x="177.8" y="92.6">D38</text>
<text x="190.5" y="95.2">LED</text>
<text x="190.5" y="92.6">D39</text>
<text x="203.2" y="95.2">LED</text>
<text x="203.2" y="92.6">D40</text>
<text x="114.3" y="107.9">LED</text>
<text x="114.3" y="105.3">D41</text>
<text x="127" y="107.9">LED</text>
<text x="127" y="105.3">D42</text>
<text x="139.7" y="107.9">LED</text>
<text x="139.7" y="105.3">D43</text>
<text x="152.4" y="107.9">LED</text>
<text x="152.4" y="105.3">D44</text>
<text x="165.1" y="107.9">LED</text>
<text x="165.1" y="105.3">D45</text>
<text x="177.8" y="107.9">LED</text>
<text x="177.8" y="105.3">D46</text>
<text x="190.5" y="107.9">LED</text>
<text x="190.5" y="105.3">D47</text>
<text x="203.2" y="107.9">LED</text>
<text x="203.2" y="105.3">D48</text>
<text x="114.3" y="118">D49</text>
<text x="127" y="118">D50</text>
<text x="139.7" y="118">D51</text>
<text x="152.4" y="118">D52</text>
<text x="165.1" y="118">D53</text>
<text x="177.8" y="118">D54</text>
<text x="190.5" y="118">D55</text>
<text x="203.2" y="118">D56</text>
<text x="114.3" y="120.6">LED</text>
<text x="127" y="120.6">LED</text>
<text x="139.7" y="120.6">LED</text>
<text x="152.4" y="120.6">LED</text>
<text x="165.1" y="120.6">LED</text>
<text x="177.8" y="120.6">LED</text>
<text x="190.5" y="120.6">LED</text>
<text x="203.2" y="120.6">LED</text>
<text x="114.3" y="130.7">D57</text>
<text x="127" y="130.7">D58</text>
<text x="139.7" y="130.7">D59</text>
<text x="152.4" y="130.7">D60</text>
<text x="165.1" y="130.7">D61</text>
<text x="177.8" y="130.7">D62</text>
<text x="190.5" y="130.7">D63</text>
<text x="203.2" y="130.7">D64</text>
<text x="114.3" y="133.3">LED</text>
<text x="127" y="133.3">LED</text>
<text x="139.7" y="133.3">LED</text>
<text x="152.4" y="133.3">LED</text>
<text x="165.1" y="133.3">LED</text>
<text x="177.8" y="133.3">LED</text>
<text x="190.5" y="133.3">LED</text>
<text x="203.2" y="133.3">LED</text>
<text x="114.3" y="143.4">D65</text>
<text x="127" y="143.4">D66</text>
<text x="139.7" y="143.4">D67</text>
<text x="152.4" y="143.4">D68</text>
<text x="165.1" y="143.4">D69</text>
<text x="177.8" y="143.4">D70</text>
<text x="190.5" y="143.4">D71</text>
<text x="203.2" y="143.4">D72</text>
<text x="114.3" y="146">LED</text>
<text x="127" y="146">LED</text>
<text x="139.7" y="146">LED</text>
<text x="152.4" y="146">LED</text>
<text x="165.1" y="146">LED</text>
<text x="177.8" y="146">LED</text>
<text x="190.5" y="146">LED</text>
<text x="203.2" y="146">LED</text>
</g>
<g font-size="1.8" fill="#0f0f0f">
<text x="92.7" y="46.6">D0</text>
<text x="92.7" y="59.3">D1</text>
<text x="92.7" y="72">D2</text>
<text x="92.7" y="84.7">D3</text>
<text x="92.7" y="97.4">D4</text>
<text x="92.7" y="110.1">D5</text>
<text x="92.7" y="122.8">D6</text>
<text x="92.7" y="135.5">D7</text>
<text x="92.7" y="148.2">D8</text>
</g>
</svg>
